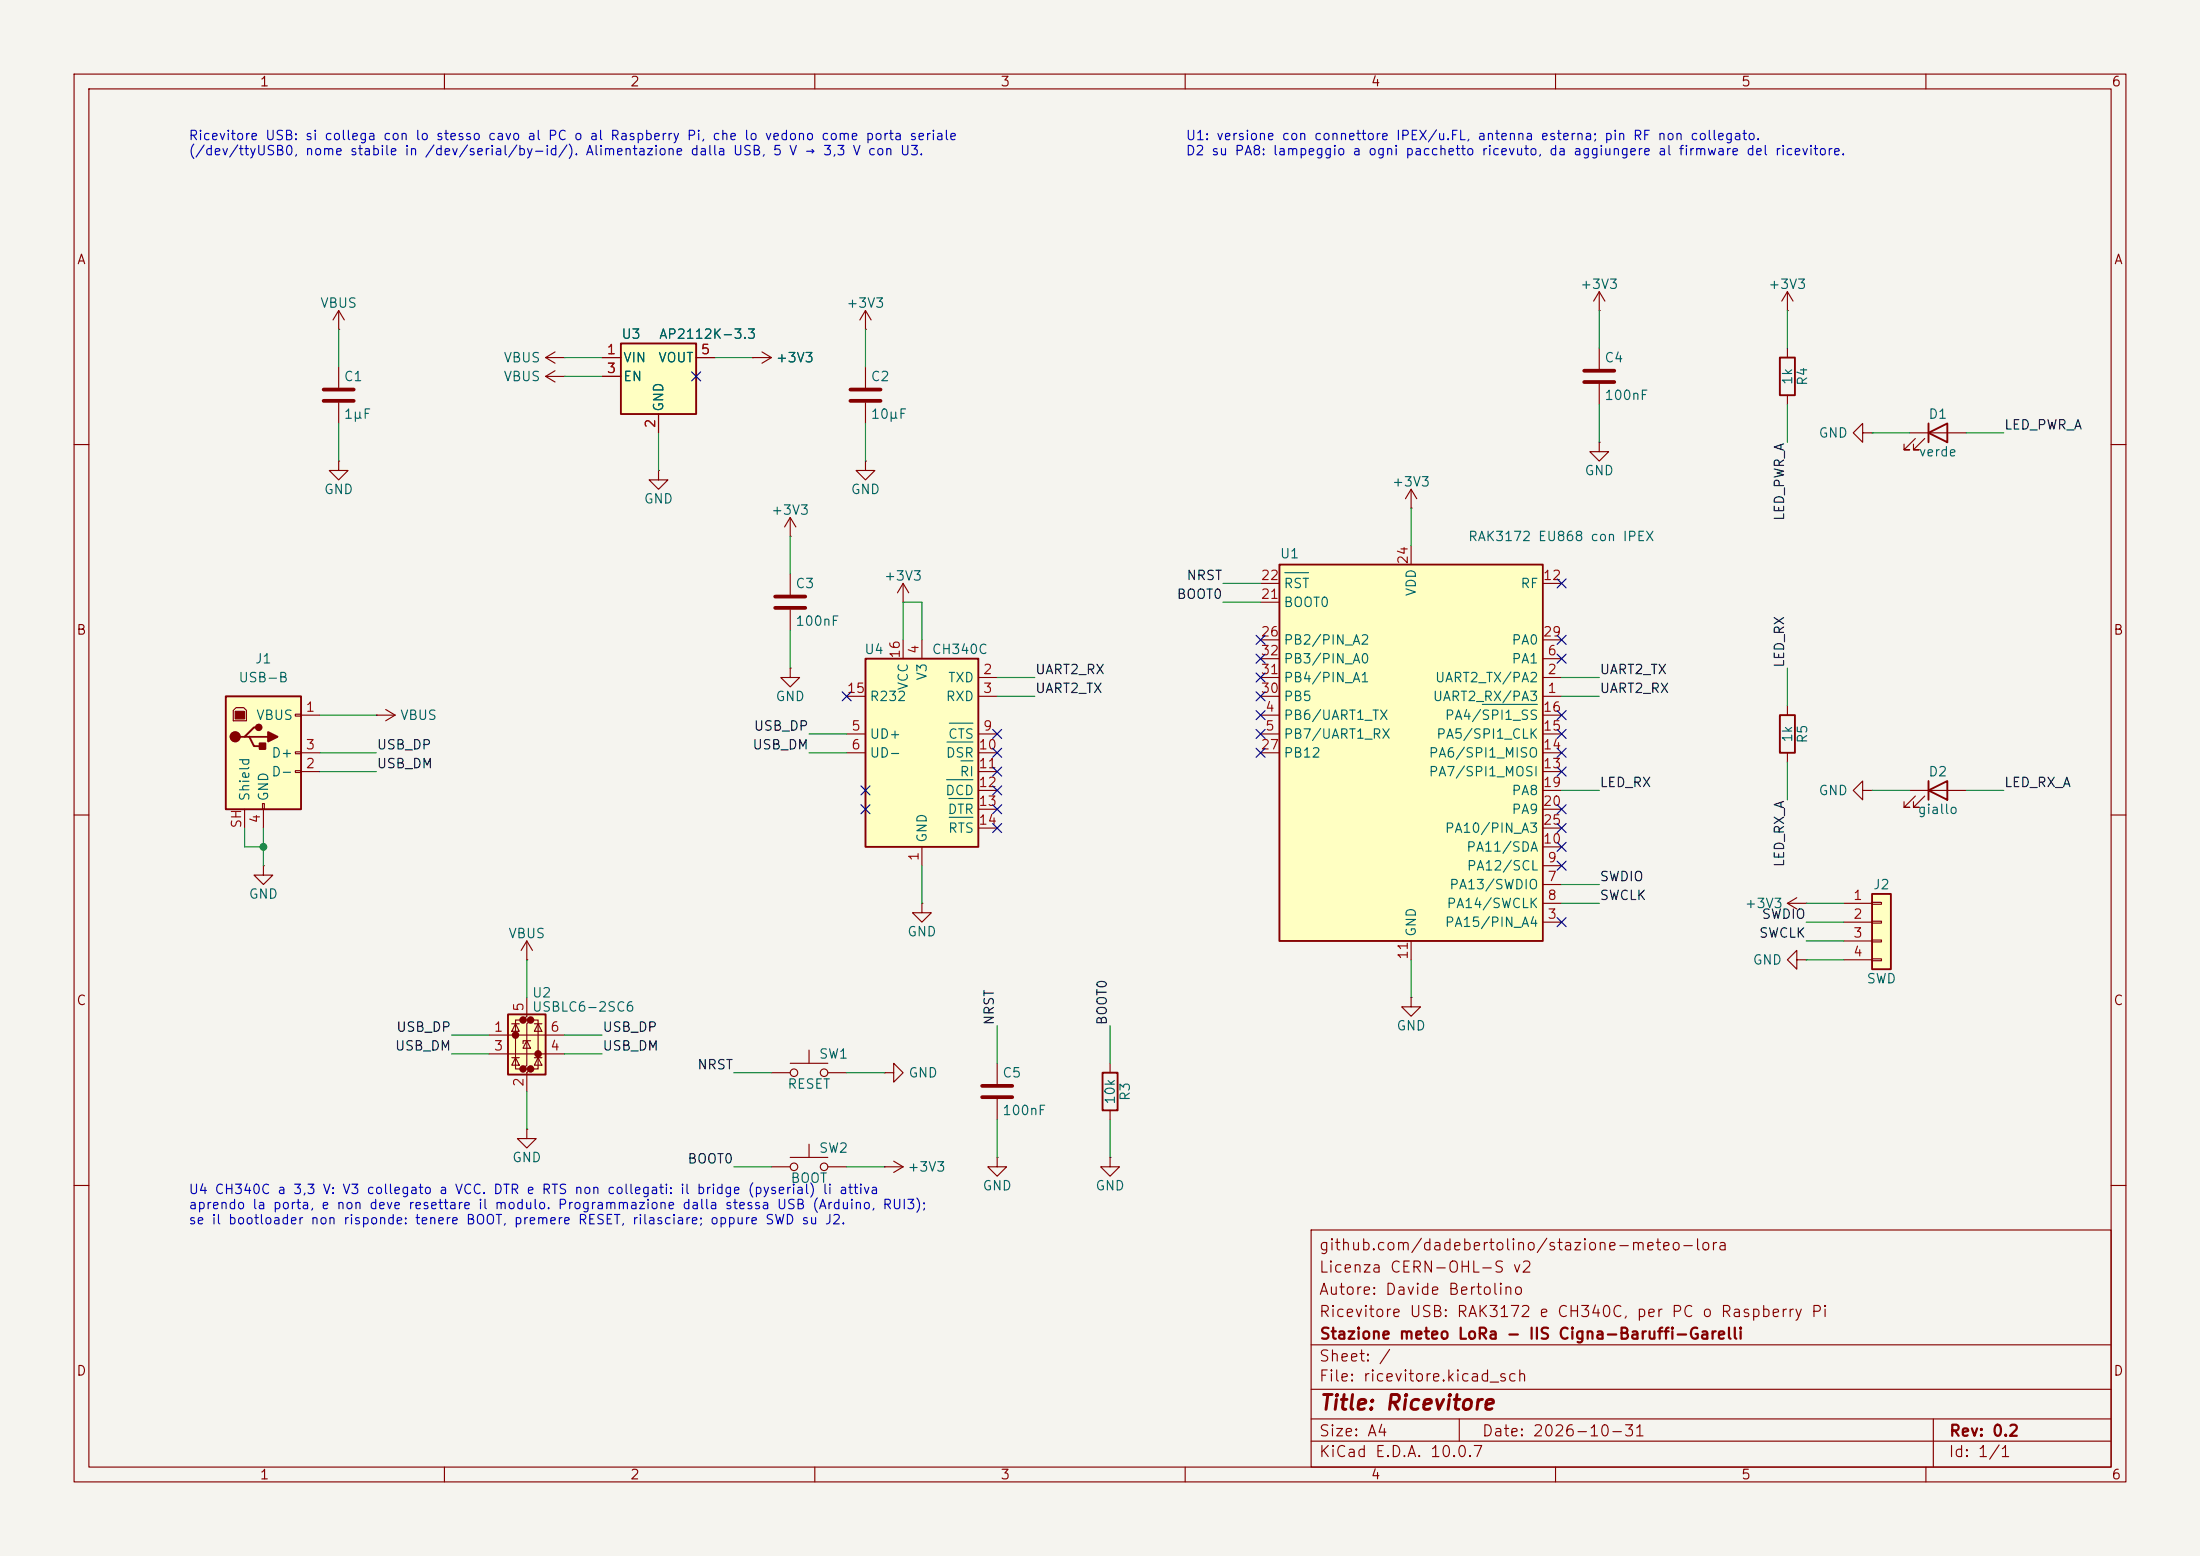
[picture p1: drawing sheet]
<svg xmlns="http://www.w3.org/2000/svg" width="297mm" height="210mm" viewBox="0 0 297 210" stroke-linecap="round" stroke-linejoin="round" font-family="sans-serif">
<path d="M0 0h297v210h-297z" fill="#f5f4ef" stroke="#f5f4ef" stroke-width=".14"/>
<g fill="none" stroke="#840000" stroke-width=".15">
<path d="M10 10h277v190h-277zM12 12h273v186h-273zM60 10v2M110 10v2M160 10v2M210 10v2M260 10v2M215.9 39.4l-.8 1.2M215.9 39.4l.8 1.2M215.9 39.4v2.5M241.3 39.4l-.8 1.2M241.3 39.4l.8 1.2"/>
<path d="M241.3 39.4v2.5M45.7 49.5v2.8M45.7 54.4v2.8M215.9 41.9h.1M215.9 59.7v1.3h1.3l-1.3 1.2-1.3-1.2h1.3M215.9 59.7h.1M215.9 47v2.8M215.9 51.8v2.8M241.3 41.9h.1M241.3 47v1.3M241.3 53.3v1.3M251.5 58.4v-1.2l-1.3 1.2 1.3 1.3v-1.3h1.2"/>
<path d="M252.7 58.4h.1M10 60h2M285 60h2M50.8 96.5h.1M50.8 96.5h2.5M52.1 95.8l1.2 .7M53.3 96.5l-1.2 .8M106.7 90.2v1.2h1.2l-1.2 1.3-1.3-1.3h1.3M106.7 90.2h.1M10 110h2M35.6 116.8v1.3h1.2l-1.2 1.3-1.3-1.3h1.3M35.6 116.8h.1"/>
<path d="M285 110h2M71.1 129.5h.1M71.1 127l-.7 1.3M71.1 127l.8 1.3M71.1 127v2.5M134.6 156.2v1.3h1.3l-1.3 1.3-1.3-1.3h1.3M134.6 156.2h.1M134.6 143.5v2.8M134.6 148.3v2.8M10 160h2M177 166h108v32h-108zM285 160h2"/>
<path d="M60 198v2M110 198v2M160 198v2M177 194.5h108M177 191.5h108M177 187.5h108M177 181.5h108M197 191.5v3M210 198v2M260 198v2M261 191.5v6.5"/>
</g>
<path d="M43.7 52.6h4.1M43.7 54.1h4.1M213.9 50h4M213.9 51.6h4M132.6 146.6h4.1M132.6 148.1h4.1" fill="none" stroke="#840000" stroke-width=".51"/>
<path d="M240.3 48.3h2v5h-2z" fill="none" stroke="#840000" stroke-width=".25"/>
<path d="M68.6 136.9h5.1v8.1h-5.1z" fill="#ffffc2"/>
<g fill="#840000" stroke="#840000" stroke-width=".51">
<circle cx="69.6" cy="139.7" r=".25"/>
<circle cx="70.6" cy="137.7" r=".25"/>
<circle cx="70.6" cy="144.3" r=".25"/>
<circle cx="71.6" cy="137.7" r=".25"/>
<circle cx="71.6" cy="144.3" r=".25"/>
<circle cx="72.6" cy="142.2" r=".25"/>
</g>
<g fill="none" stroke="#840000" stroke-width=".15">
<path d="M45.7 44.5h.1M45.7 41.9l-.7 1.3M45.7 41.9l.8 1.3M45.7 41.9v2.6M101.6 48.3h.1M101.6 48.3h2.5M102.9 47.5l1.2 .8M104.1 48.3l-1.2 .7M116.8 44.5h.1M116.8 41.9l-.7 1.3M116.8 41.9l.8 1.3M116.8 41.9v2.6"/>
<path d="M190.5 68.6h.1M190.5 66l-.8 1.3M190.5 66l.8 1.3M190.5 66v2.6M241.3 95.3v1.2M241.3 101.6v1.3M251.5 106.7v-1.3l-1.3 1.3 1.3 1.3v-1.3h1.2M252.7 106.7h.1M66 139.7h10.2M69.1 138.2h1M69.6 138.2l.5 1h-1zM70.6 137.7h-1v6.6h1"/>
<path d="M71.1 134.6v2.6l-.5 .5h1l-.5 .5v5.6l-.5 .5h1l-.5 .5v2.5M71.6 137.7h1v6.6h-1M72.1 138.2h1.1M72.6 138.2l.6 1h-1.1zM66 142.2h10.2M69.1 142.7h1M69.6 142.7l.5 1.1h-1zM71.1 140.5l.5 1h-1zM71.1 152.4v1.3h1.3l-1.3 1.2-1.3-1.2h1.3M71.1 152.4h.1M71.6 140.5h-1v.3M72.1 142.7h1.1"/>
<path d="M72.6 142.7l.6 1.1h-1.1z"/>
</g>
<path d="M240.3 96.5h2v5.1h-2zM68.6 136.9h5.1v8.1h-5.1z" fill="none" stroke="#840000" stroke-width=".25"/>
<path d="M83.8 46.4h10.2v9.5h-10.2z" fill="#ffffc2"/>
<path d="M83.8 46.4h10.2v9.5h-10.2z" fill="none" stroke="#840000" stroke-width=".25"/>
<path d="M81.3 48.3h2.5M81.3 50.8h2.5M88.9 55.9v2.5M94 48.3h2.5M241.3 121.9l1.3 .8M241.3 121.9h2.5M242.6 129.5v-1.2l-1.3 1.2 1.3 1.3v-1.3h1.2M242.6 121.2l-1.3 .7M243.8 129.5h.1M243.8 121.9h.1" fill="none" stroke="#840000" stroke-width=".15"/>
<path d="M252.7 120.7h2.6v10.1h-2.6z" fill="#ffffc2"/>
<path d="M252.7 120.7h2.6v10.1h-2.6z" fill="none" stroke="#840000" stroke-width=".25"/>
<g fill="none" stroke="#840000" stroke-width=".15">
<path d="M88.9 63.5v1.3h1.3l-1.3 1.2-1.3-1.2h1.3M88.9 63.5h.1M121.9 78.7l-.7 1.3M121.9 78.7l.8 1.3M121.9 78.7v2.6M121.9 81.3h.1M248.9 121.9h3.8M248.9 124.5h3.8M248.9 127h3.8M248.9 129.5h3.8M252.7 121.8h1.3v.2h-1.3zM252.7 124.3h1.3v.3h-1.3z"/>
<path d="M252.7 126.9h1.3v.2h-1.3zM252.7 129.4h1.3v.3h-1.3z"/>
</g>
<path d="M30.5 94h10.1v15.2h-10.1z" fill="#ffffc2"/>
<path d="M30.5 94h10.1v15.2h-10.1zM33 99.4h.7l.6 1.3h1.3M33.7 99.4h2.5M34.9 98.2h-.6l-1.3 1.2h-.6" fill="none" stroke="#840000" stroke-width=".25"/>
<path d="M31.5 95.9l.4-.4h1l.4 .4v1.4h-1.8zM39.9 96.4h.7v.2h-.7zM40.6 96.5h2.6M33 109.2v2.6M35.4 108.5h.3v.7h-.3zM35.6 109.2v2.6M39.9 101.5h.7v.2h-.7zM39.9 104h.7v.3h-.7zM40.6 104.1h2.6M40.6 101.6h2.6" fill="none" stroke="#840000" stroke-width=".15"/>
<path d="M31.7 96h1.3v1h-1.3z" fill="#840000" stroke="#840000" stroke-width=".15"/>
<g fill="#840000" stroke="#840000" stroke-width=".25">
<path d="M35.1 100.3h.7v.8h-.7z"/>
<path d="M36.2 98.8l1.3 .6-1.3 .7z"/>
<circle cx="31.7" cy="99.4" r=".63"/>
<circle cx="34.9" cy="98.2" r=".38"/>
</g>
<path d="M172.7 76.2h35.6v50.8h-35.6z" fill="#ffffc2"/>
<path d="M260.3 58.4l2.6-1.2v2.5zM260.3 57.2v2.5M172.7 76.2h35.6v50.8h-35.6zM260.3 106.7l2.6-1.3v2.6zM260.3 105.4v2.6M148.8 144.8h2.1v5.1h-2.1z" fill="none" stroke="#840000" stroke-width=".25"/>
<g fill="none" stroke="#840000" stroke-width=".15">
<path d="M73.7 48.3l1.2 .7M73.7 48.3h2.5M73.7 50.8l1.2 .8M73.7 50.8h2.5M74.9 47.5l-1.2 .8M74.9 50l-1.2 .8M76.2 48.3h.1M76.2 50.8h.1M116.8 49.5v2.8M116.8 54.4v2.8M257.8 58.4h7.6M258.6 59.2l-1.6 1.5h.8h-.8v-.8"/>
<path d="M259.8 59.2l-1.5 1.5h.8h-.8v-.8M106.7 72.4h.1M106.7 69.9l-.8 1.2M106.7 69.9l.7 1.2M106.7 69.9v2.5M106.7 77.5v2.8M116.8 62.2v1.3h1.3l-1.3 1.3-1.2-1.3h1.2M116.8 62.2h.1M170.2 78.7h2.5M190.5 73.7v2.5M208.3 78.7h2.5M106.7 82.3v2.8"/>
<path d="M170.2 94h2.5M170.2 91.4h2.5M170.2 88.9h2.5M170.2 81.3h2.5M170.2 86.4h2.5M170.2 96.5h2.5M170.2 99.1h2.5M208.3 94h2.5M208.3 91.4h2.5M208.3 88.9h2.5M208.3 86.4h2.5M208.3 96.5h2.5"/>
<path d="M208.3 99.1h2.5M170.2 101.6h2.5M208.3 106.7h2.5M208.3 109.2h2.5M208.3 101.6h2.5M208.3 119.4h2.5M208.3 116.8h2.5M208.3 114.3h2.5M208.3 104.1h2.5M208.3 111.8h2.5M257.8 106.7h7.6M258.6 107.4l-1.6 1.6h.8h-.8v-.8"/>
<path d="M259.8 107.4l-1.5 1.6h.8h-.8v-.8M124.5 121.9v1.3h1.2l-1.2 1.3-1.3-1.3h1.3M124.5 121.9h.1M190.5 127v2.5M208.3 124.5h2.5M208.3 121.9h2.5M149.9 156.2v1.3h1.2l-1.2 1.3-1.3-1.3h1.3M149.9 156.2h.1M149.9 143.5v1.3M149.9 149.9v1.2"/>
</g>
<path d="M173.5 77.3h3.1M200.1 95.1h7.4" fill="none" stroke="#006464" stroke-width=".15"/>
<path d="M114.8 52.6h4.1M114.8 54.1h4.1M104.6 80.5h4.1M104.6 82h4.1" fill="none" stroke="#840000" stroke-width=".51"/>
<path d="M116.8 88.9h15.3v25.4h-15.3z" fill="#ffffc2"/>
<path d="M116.8 88.9h15.3v25.4h-15.3z" fill="none" stroke="#840000" stroke-width=".25"/>
<g fill="none" stroke="#840000" stroke-width=".15">
<path d="M81.3 48.3h2.5M81.3 50.8h2.5M88.9 55.9v2.5M94 48.3h2.5M101.6 48.3h.1M45.7 62.2v1.3h1.3l-1.3 1.3-1.3-1.3h1.3M45.7 62.2h.1M114.3 94h2.5M114.3 99.1h2.5M121.9 86.4v2.5M124.5 86.4v2.5M132.1 91.4h2.5"/>
<path d="M132.1 94h2.5M132.1 99.1h2.5M114.3 101.6h2.5M124.5 114.3v2.5M132.1 101.6h2.5M132.1 104.1h2.5M132.1 106.7h2.5M132.1 109.2h2.5M132.1 111.8h2.5M190.5 134.6v1.3h1.3l-1.3 1.3-1.3-1.3h1.3M190.5 134.6h.1M104.1 144.8h2.6"/>
<path d="M104.1 157.5h2.6M106.7 143.5h5.1M106.7 156.2h5.1M109.2 141.7v1.8M109.2 154.4v1.8M111.8 144.8h2.5M111.8 157.5h2.5M119.4 144.8h1.2v-1.3l1.3 1.3-1.3 1.3v-1.3M119.4 144.8h.1M119.4 157.5h.1M119.4 157.5h2.5M120.6 156.7l1.3 .8"/>
<path d="M121.9 157.5l-1.3 .7"/>
<circle cx="107.2" cy="157.5" r=".51"/>
<circle cx="107.2" cy="144.8" r=".51"/>
<circle cx="111.3" cy="144.8" r=".51"/>
<circle cx="111.3" cy="157.5" r=".51"/>
</g>
<path d="M128.2 97.6h3.1M127.8 105.2h3.5M127.8 100.2h3.5M128.1 107.8h3.2M128.2 110.3h3.1M129.7 102.7h1.6" fill="none" stroke="#006464" stroke-width=".15"/>
<g fill="none" stroke="#009600" stroke-width=".15">
<path d="M45.7 44.5v5M45.7 57.2v5M76.2 48.3h5.1M76.2 50.8h5.1M88.9 58.4v5.1M96.5 48.3h5.1M116.8 44.5v5M116.8 57.2v5M215.9 41.9v5.1M215.9 54.6v5.1M241.3 41.9v5.1M241.3 54.6v5.1"/>
<path d="M252.7 58.4h5.1M265.4 58.4h5.1M106.7 72.4v5.1M165.1 78.7h5.1M190.5 68.6v5.1M43.2 96.5h7.6M106.7 85.1v5.1M109.2 99.1h5.1M121.9 86.4v-5.1h2.6v5.1M134.6 94h5.1M134.6 91.4h5.1M165.1 81.3h5.1"/>
<path d="M210.8 94h5.1M210.8 91.4h5.1M241.3 90.2v5.1M33 111.8v2.5h2.6M35.6 111.8v5M43.2 101.6h7.6M43.2 104.1h7.6M109.2 101.6h5.1M124.5 116.8v5.1M210.8 106.7h5.1M210.8 119.4h5.1M241.3 102.9v5.1"/>
<path d="M252.7 106.7h5.1M265.4 106.7h5.1M61 139.7h5M71.1 129.5v5.1M76.2 139.7h5.1M134.6 138.4v5.1M149.9 138.4v5.1M190.5 129.5v5.1M210.8 121.9h5.1M243.8 121.9h5.1M243.8 124.5h5.1M243.8 127h5.1"/>
<path d="M243.8 129.5h5.1M61 142.2h5M71.1 147.3v5.1M76.2 142.2h5.1M99.1 144.8h5M99.1 157.5h5M114.3 144.8h5.1M114.3 157.5h5.1M134.6 151.1v5.1M149.9 151.1v5.1"/>
</g>
<g fill="none" stroke="#000084" stroke-width=".15">
<path d="M93.4 50.2l1.2 1.2M94.6 50.2l-1.2 1.2M210.2 78.1l1.2 1.2M211.4 78.1l-1.2 1.2M113.7 93.4l1.2 1.2M114.9 93.4l-1.2 1.2M134 98.5l1.2 1.2M135.2 98.5l-1.2 1.2M169.6 88.3l1.2 1.2M169.6 85.8l1.2 1.2M169.6 90.8l1.2 1.2M169.6 93.4l1.2 1.2"/>
<path d="M169.6 98.5l1.2 1.2M169.6 95.9l1.2 1.2M170.8 88.3l-1.2 1.2M170.8 85.8l-1.2 1.2M170.8 90.8l-1.2 1.2M170.8 93.4l-1.2 1.2M170.8 98.5l-1.2 1.2M170.8 95.9l-1.2 1.2M210.2 98.5l1.2 1.2M210.2 95.9l1.2 1.2M210.2 88.3l1.2 1.2M210.2 85.8l1.2 1.2"/>
<path d="M211.4 98.5l-1.2 1.2M211.4 95.9l-1.2 1.2M211.4 88.3l-1.2 1.2M211.4 85.8l-1.2 1.2M116.2 106.1l1.2 1.2M116.2 108.6l1.2 1.2M117.4 106.1l-1.2 1.2M117.4 108.6l-1.2 1.2M134 108.6l1.2 1.2M134 101l1.2 1.2M134 111.2l1.2 1.2M134 103.5l1.2 1.2"/>
<path d="M134 106.1l1.2 1.2M135.2 108.6l-1.2 1.2M135.2 101l-1.2 1.2M135.2 111.2l-1.2 1.2M135.2 103.5l-1.2 1.2M135.2 106.1l-1.2 1.2M169.6 101l1.2 1.2M170.8 101l-1.2 1.2M210.2 101l1.2 1.2M210.2 103.5l1.2 1.2M210.2 108.6l1.2 1.2M210.2 113.7l1.2 1.2"/>
<path d="M210.2 116.2l1.2 1.2M210.2 111.2l1.2 1.2M211.4 101l-1.2 1.2M211.4 103.5l-1.2 1.2M211.4 108.6l-1.2 1.2M211.4 113.7l-1.2 1.2M211.4 116.2l-1.2 1.2M211.4 111.2l-1.2 1.2M210.2 123.9l1.2 1.2M211.4 123.9l-1.2 1.2"/>
</g>
<circle cx="35.6" cy="114.3" r=".46" fill="#009600" stroke="#009600" stroke-width=".14"/>
<text font-size="2" fill="#840000" x="178" y="190.8">Title: Ricevitore</text>
<g font-size="1.5" fill="#840000">
<text x="178" y="172.1">Licenza CERN-OHL-S v2</text>
<text x="178" y="169.1">github.com/dadebertolino/stazione-meteo-lora</text>
<text x="178" y="178.1">Ricevitore USB: RAK3172 e CH340C, per PC o Raspberry Pi</text>
<text x="178" y="175.1">Autore: Davide Bertolino</text>
<text x="178" y="184.1">Sheet: /</text>
<text x="178" y="181.1">Stazione meteo LoRa - IIS Cigna-Baruffi-Garelli</text>
<text x="178" y="186.8">File: ricevitore.kicad_sch</text>
<text x="178" y="197">KiCad E.D.A. 10.0.7</text>
<text x="178" y="194.2">Size: A4</text>
<text x="200" y="194.2">Date: 2026-10-31</text>
<text x="263" y="197">Id: 1/1</text>
<text x="263" y="194.2">Rev: 0.2</text>
</g>
<g font-size="1.3" fill="#840000">
<text x="35" y="12">1</text>
<text x="85" y="12">2</text>
<text x="135" y="12">3</text>
<text x="185" y="12">4</text>
<text x="235" y="12">5</text>
<text x="285" y="12">6</text>
<text x="10.3" y="36">A</text>
<text x="285.3" y="36">A</text>
<text x="10.2" y="86">B</text>
<text x="285.2" y="86">B</text>
<text x="10.2" y="136">C</text>
<text x="285.2" y="136">C</text>
<text x="10.2" y="186">D</text>
<text x="285.2" y="186">D</text>
<text x="35" y="200">1</text>
<text x="85" y="200">2</text>
<text x="135" y="200">3</text>
<text x="185" y="200">4</text>
<text x="235" y="200">5</text>
<text x="285" y="200">6</text>
</g>
<g font-size="1.3" fill="#0000c2">
<text x="25.4" y="19.2">Ricevitore USB: si collega con lo stesso cavo al PC o al Raspberry Pi, che lo vedono come porta seriale</text>
<text x="25.4" y="21.3">(/dev/ttyUSB0, nome stabile in /dev/serial/by-id/). Alimentazione dalla USB, 5 V → 3,3 V con U3.</text>
<text x="160" y="19.2">U1: versione con connettore IPEX/u.FL, antenna esterna; pin RF non collegato.</text>
<text x="160" y="21.3">D2 su PA8: lampeggio a ogni pacchetto ricevuto, da aggiungere al firmware del ricevitore.</text>
<text x="25.4" y="161.5">U4 CH340C a 3,3 V: V3 collegato a VCC. DTR e RTS non collegati: il bridge (pyserial) li attiva</text>
<text x="25.4" y="163.5">aprendo la porta, e non deve resettare il modulo. Programmazione dalla stessa USB (Arduino, RUI3);</text>
<text x="25.4" y="165.6">se il bootloader non risponde: tenere BOOT, premere RESET, rilasciare; oppure SWD su J2.</text>
</g>
<g font-size="1.3" fill="#006464">
<text x="43.1" y="41.9">VBUS</text>
<text x="114.2" y="41.9">+3V3</text>
<text x="213.2" y="39.3">+3V3</text>
<text x="238.6" y="39.3">+3V3</text>
<text x="83.8" y="46">U3</text>
<text x="88.9" y="46">AP2112K-3.3</text>
<text x="46.3" y="51.8">C1</text>
<text x="67.9" y="49.2">VBUS</text>
<text x="67.9" y="51.8">VBUS</text>
<text x="84" y="49.2">VIN</text>
<text x="84" y="51.8">EN</text>
<text x="88.8" y="49.2">VOUT</text>
<text x="104.6" y="49.2">+3V3</text>
<text x="117.5" y="51.8">C2</text>
<text x="216.5" y="49.2">C4</text>
<text x="242.3" y="52" transform="rotate(-90 242.3 52)">1k</text>
<text x="244.3" y="52.2" transform="rotate(-90 244.3 52.2)">R4</text>
<text x="46.3" y="56.8">1µF</text>
<text x="89.9" y="55.7" transform="rotate(-90 89.9 55.7)">GND</text>
<text x="117.5" y="56.8">10µF</text>
<text x="216.5" y="54.3">100nF</text>
<text x="245.4" y="59.4">GND</text>
<text x="260.3" y="56.8">D1</text>
<text x="187.8" y="66">+3V3</text>
<text x="213.8" y="64.5">GND</text>
<text x="259" y="61.9">verde</text>
<text x="43.7" y="67">GND</text>
<text x="86.8" y="68.3">GND</text>
<text x="104" y="69.8">+3V3</text>
<text x="114.8" y="67">GND</text>
<text x="172.7" y="75.7">U1</text>
<text x="198.1" y="73.4">RAK3172 EU868 con IPEX</text>
<text x="107.3" y="79.7">C3</text>
<text x="119.3" y="78.7">+3V3</text>
<text x="173.2" y="82.2">BOOT0</text>
<text x="173.2" y="79.7">RST</text>
<text x="191.5" y="80.6" transform="rotate(-90 191.5 80.6)">VDD</text>
<text x="205.2" y="79.7">RF</text>
<text x="34.3" y="89.9">J1</text>
<text x="107.3" y="84.8">100nF</text>
<text x="116.6" y="88.6">U4</text>
<text x="125.7" y="88.6">CH340C</text>
<text x="173.2" y="87.3">PB2/PIN_A2</text>
<text x="173.2" y="89.9">PB3/PIN_A0</text>
<text x="204" y="89.9">PA1</text>
<text x="204" y="87.3">PA0</text>
<text x="32.1" y="92.4">USB-B</text>
<text x="104.6" y="94.9">GND</text>
<text x="117.3" y="94.9">R232</text>
<text x="122.9" y="93.3" transform="rotate(-90 122.9 93.3)">VCC</text>
<text x="125.4" y="91.9" transform="rotate(-90 125.4 91.9)">V3</text>
<text x="127.6" y="94.9">RXD</text>
<text x="127.9" y="92.4">TXD</text>
<text x="173.2" y="94.9">PB5</text>
<text x="173.2" y="92.4">PB4/PIN_A1</text>
<text x="193.3" y="94.9">UART2_RX/PA3</text>
<text x="193.6" y="92.4">UART2_TX/PA2</text>
<text x="34.5" y="97.5">VBUS</text>
<text x="53.9" y="97.5">VBUS</text>
<text x="117.3" y="100">UD+</text>
<text x="127.9" y="100">CTS</text>
<text x="173.2" y="97.5">PB6/UART1_TX</text>
<text x="173.2" y="100">PB7/UART1_RX</text>
<text x="193.8" y="100">PA5/SPI1_CLK</text>
<text x="195" y="97.5">PA4/SPI1_SS</text>
<text x="242.3" y="100.3" transform="rotate(-90 242.3 100.3)">1k</text>
<text x="244.3" y="100.4" transform="rotate(-90 244.3 100.4)">R5</text>
<text x="36.6" y="105.1">D-</text>
<text x="36.6" y="102.6">D+</text>
<text x="117.3" y="102.6">UD-</text>
<text x="127.5" y="107.6">DCD</text>
<text x="127.6" y="102.6">DSR</text>
<text x="129.5" y="105.1">RI</text>
<text x="173.2" y="102.6">PB12</text>
<text x="192.8" y="105.1">PA7/SPI1_MOSI</text>
<text x="192.8" y="102.6">PA6/SPI1_MISO</text>
<text x="204" y="107.6">PA8</text>
<text x="245.4" y="107.6">GND</text>
<text x="260.3" y="105.1">D2</text>
<text x="34" y="108.2" transform="rotate(-90 34 108.2)">Shield</text>
<text x="36.5" y="108.2" transform="rotate(-90 36.5 108.2)">GND</text>
<text x="125.4" y="113.8" transform="rotate(-90 125.4 113.8)">GND</text>
<text x="127.8" y="110.2">DTR</text>
<text x="127.9" y="112.7">RTS</text>
<text x="195" y="112.7">PA10/PIN_A3</text>
<text x="204" y="110.2">PA9</text>
<text x="258.8" y="110.2">giallo</text>
<text x="197.9" y="115.3">PA11/SDA</text>
<text x="197.9" y="117.8">PA12/SCL</text>
<text x="33.5" y="121.6">GND</text>
<text x="195" y="125.4">PA15/PIN_A4</text>
<text x="195.2" y="122.9">PA14/SWCLK</text>
<text x="195.6" y="120.3">PA13/SWDIO</text>
<text x="235.5" y="122.9">+3V3</text>
<text x="252.8" y="120.3">J2</text>
<text x="68.5" y="126.9">VBUS</text>
<text x="122.4" y="126.7">GND</text>
<text x="191.5" y="126.5" transform="rotate(-90 191.5 126.5)">GND</text>
<text x="236.5" y="130.5">GND</text>
<text x="71.7" y="134.9">U2</text>
<text x="71.7" y="136.9">USBLC6-2SC6</text>
<text x="251.9" y="133">SWD</text>
<text x="110.5" y="143.2">SW1</text>
<text x="188.4" y="139.4">GND</text>
<text x="106.2" y="147.3">RESET</text>
<text x="122.6" y="145.7">GND</text>
<text x="135.2" y="145.7">C5</text>
<text x="150.8" y="149.2" transform="rotate(-90 150.8 149.2)">10k</text>
<text x="152.9" y="148.7" transform="rotate(-90 152.9 148.7)">R3</text>
<text x="110.5" y="155.9">SW2</text>
<text x="135.2" y="150.8">100nF</text>
<text x="69.1" y="157.2">GND</text>
<text x="106.6" y="160">BOOT</text>
<text x="122.4" y="158.4">+3V3</text>
<text x="132.6" y="161">GND</text>
<text x="147.8" y="161">GND</text>
</g>
<g font-size="1.3" fill="#a90000">
<text x="81.8" y="48.1">1</text>
<text x="81.8" y="50.7">3</text>
<text x="94.5" y="48.1">5</text>
<text x="88.8" y="57.9" transform="rotate(-90 88.8 57.9)">2</text>
<text x="190.4" y="76.3" transform="rotate(-90 190.4 76.3)">24</text>
<text x="170.1" y="81.1">21</text>
<text x="170.1" y="78.6">22</text>
<text x="208.2" y="78.6">12</text>
<text x="121.8" y="89" transform="rotate(-90 121.8 89)">16</text>
<text x="124.3" y="88.4" transform="rotate(-90 124.3 88.4)">4</text>
<text x="170.1" y="86.2">26</text>
<text x="170.1" y="88.8">32</text>
<text x="208.2" y="86.2">29</text>
<text x="208.8" y="88.8">6</text>
<text x="114.2" y="93.8">15</text>
<text x="132.6" y="91.3">2</text>
<text x="132.6" y="93.8">3</text>
<text x="170.1" y="93.8">30</text>
<text x="170.1" y="91.3">31</text>
<text x="208.8" y="93.8">1</text>
<text x="208.8" y="91.3">2</text>
<text x="41.2" y="96.4">1</text>
<text x="41.2" y="101.5">3</text>
<text x="114.8" y="98.9">5</text>
<text x="114.8" y="101.5">6</text>
<text x="132" y="101.5">10</text>
<text x="132.6" y="98.9">9</text>
<text x="170.1" y="101.5">27</text>
<text x="170.7" y="96.4">4</text>
<text x="170.7" y="98.9">5</text>
<text x="208.2" y="101.5">14</text>
<text x="208.2" y="98.9">15</text>
<text x="208.2" y="96.4">16</text>
<text x="41.2" y="104">2</text>
<text x="132" y="104">11</text>
<text x="132" y="106.5">12</text>
<text x="208.2" y="106.5">19</text>
<text x="208.2" y="104">13</text>
<text x="32.9" y="111.9" transform="rotate(-90 32.9 111.9)">SH</text>
<text x="35.4" y="111.2" transform="rotate(-90 35.4 111.2)">4</text>
<text x="132" y="109.1">13</text>
<text x="132" y="111.6">14</text>
<text x="208.2" y="109.1">20</text>
<text x="208.2" y="111.6">25</text>
<text x="124.3" y="116.3" transform="rotate(-90 124.3 116.3)">1</text>
<text x="208.2" y="114.2">10</text>
<text x="208.8" y="119.2">7</text>
<text x="208.8" y="116.7">9</text>
<text x="208.8" y="124.3">3</text>
<text x="208.8" y="121.8">8</text>
<text x="250.1" y="121.8">1</text>
<text x="250.1" y="124.3">2</text>
<text x="190.4" y="129.6" transform="rotate(-90 190.4 129.6)">11</text>
<text x="250.1" y="126.9">3</text>
<text x="250.1" y="129.4">4</text>
<text x="71" y="136.6" transform="rotate(-90 71 136.6)">5</text>
<text x="66.6" y="139.6">1</text>
<text x="66.6" y="142.1">3</text>
<text x="74.2" y="142.1">4</text>
<text x="74.2" y="139.6">6</text>
<text x="71" y="146.8" transform="rotate(-90 71 146.8)">2</text>
</g>
<g font-size="1.3" fill="#0f0f0f">
<text x="270.5" y="58.3">LED_PWR_A</text>
<text x="241.2" y="70.4" transform="rotate(-90 241.2 70.4)">LED_PWR_A</text>
<text x="158.8" y="81.2">BOOT0</text>
<text x="160.1" y="78.6">NRST</text>
<text x="139.7" y="91.3">UART2_RX</text>
<text x="139.7" y="93.9">UART2_TX</text>
<text x="215.9" y="93.9">UART2_RX</text>
<text x="215.9" y="91.3">UART2_TX</text>
<text x="241.2" y="90.2" transform="rotate(-90 241.2 90.2)">LED_RX</text>
<text x="50.8" y="101.5">USB_DP</text>
<text x="101.5" y="101.5">USB_DM</text>
<text x="101.7" y="98.9">USB_DP</text>
<text x="50.8" y="104">USB_DM</text>
<text x="215.9" y="106.6">LED_RX</text>
<text x="270.5" y="106.6">LED_RX_A</text>
<text x="215.9" y="119.3">SWDIO</text>
<text x="241.2" y="117.1" transform="rotate(-90 241.2 117.1)">LED_RX_A</text>
<text x="215.9" y="121.8">SWCLK</text>
<text x="237.7" y="124.3">SWDIO</text>
<text x="237.4" y="126.9">SWCLK</text>
<text x="53.2" y="142.1">USB_DM</text>
<text x="53.4" y="139.6">USB_DP</text>
<text x="81.3" y="142.1">USB_DM</text>
<text x="81.3" y="139.6">USB_DP</text>
<text x="134.5" y="138.5" transform="rotate(-90 134.5 138.5)">NRST</text>
<text x="149.7" y="138.5" transform="rotate(-90 149.7 138.5)">BOOT0</text>
<text x="94.1" y="144.7">NRST</text>
<text x="92.7" y="157.4">BOOT0</text>
</g>
</svg>
